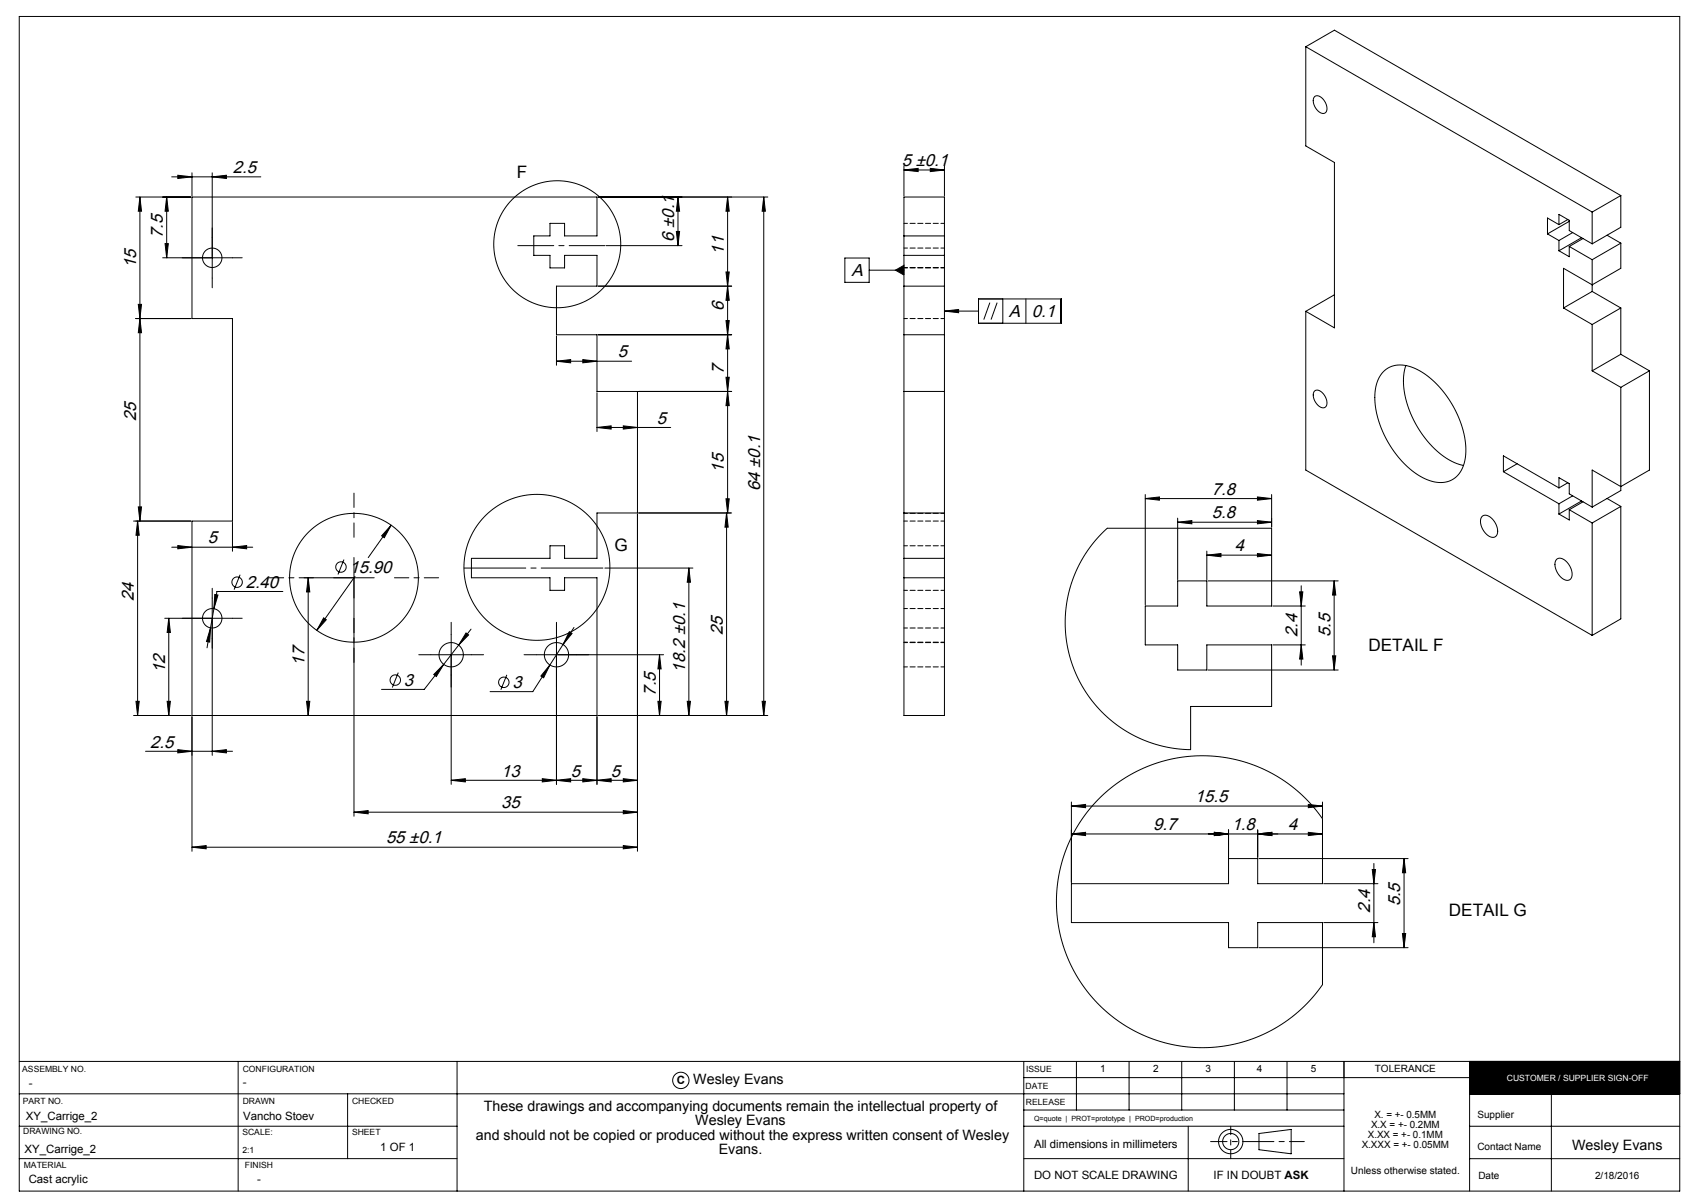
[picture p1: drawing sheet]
<svg xmlns="http://www.w3.org/2000/svg" width="420mm" height="297mm" viewBox="0 0 420 297" stroke-linecap="round" stroke-linejoin="round" font-family="sans-serif">
<g fill="none" stroke="#000" stroke-width=".25">
<path d="M4.8 4.1h410v290h-410zM322.4 11.5v24.5l7.1 4.1v40.8l-7.1-4M322.4 11.5l70.7 40.9M322.4 11.5l7.1-4 70.7 40.8M324.6 23.9a1.94 1.94 0 0 1 2.6 1.3l.3 .7a1.32 1.32 0 0 1-.9 2.1l-1.2-.7-1-1.6a1.84 1.84 0 0 1 .2-1.8zM33.5 48.6h13.6M34.5 48.6l.4 3.5h-.8zM34.5 48.6v80M41.2 48.6l.4 3.5h-.8zM41.2 48.6v15M42.4 43.7h22M43.9 43.3l3.5 .4-3.5 .4z"/>
<path d="M47.4 48.6h100v9.6h-8v-3.1h-3.6v3.1h-4v4.8h4v3.1h3.6v-3.1h8v7.6h-10v12h10v14h10v30h-10v11.2h-8v-3.1h-3.6v3.1h-19.4v4.8h19.4v3.1h3.6v-3.1h8v34h-100v-48h10v-50h-10zM47.4 42.7v5.6M52.4 43.7l3.5-.4v.8zM52.4 42.7v25.9M147.7 48.6h41.9M167 57.1h.8l-.4 3.5zM167.4 48.6v12M167.4 48.6l.4 3.5h-.8zM179.7 48.6l.4 3.5h-.8zM179.7 48.6v78M188.6 48.6v128M188.6 48.6l.4 3.5h-.8z"/>
<path d="M223.2 42l3.5-.4v.8zM223.2 41v7.3M223.2 42h10M223.2 48.6h10v128h-10zM223.2 58.2h10M229.7 41.6l3.5 .4-3.5 .4zM233.2 41v7.3M382.1 57.7l2.8 1.7M384.9 55.5v-2.6l2.6 1.5v2.5l5.6 3.3M384.9 59.4v2.5M384.9 55.5l-2.8-1.7v3.9M387.1 54.2l-2.2 1.3"/>
<path d="M387.5 54.6l-5.4 3.1M388.3 57.4l-3.4 2M390.5 58.7l-5.6 3.2M390.9 58.9l-3.4 1.9M393.1 52.4v7.8M396.8 58.1l3.4 1.9M400.2 48.3v7.8l-7.1 4.1M400.2 48.3l-7.1 4.1M33.5 78.6h13.6M34.1 75.1h.8l-.4 3.5zM34.5 78.6l.4 3.5h-.8zM40.2 63.6h17.2"/>
<path d="M40.8 60.1h.8l-.4 3.5zM147.7 70.6h33M149.7 60.6h18.7M179.3 67.1h.8l-.4 3.5zM179.3 79.1h.8l-.4 3.5zM179.7 70.6l.4 3.5h-.8zM208.6 63.7h6v6h-6zM214.6 66.7h8.6M221.1 66.7l2.1-1.2v2.4zM223.2 70.6h10M223.2 63h10M233.2 76.8l3.5-.4v.8z"/>
<path d="M233.2 76.8h8.4M241.6 73.8h20.4v6h-20.4zM244.4 74.7l-1.5 4.2M246.2 74.7l-1.5 4.2M247.6 73.8v6M253.3 73.8v6M322.4 76.9v39.2l70.7 40.8M329.5 72.8l-7.1 4.1M386.1 76l7 4.1M387.5 60.8v2.6l-2.6-1.5M387.5 60.8l5.6 3.3M393.1 64.1v7.9"/>
<path d="M393.1 72l-7 4M393.1 72l7.1 4M400.2 60v6.2l-7.1 4.1-7-4.1v9.8M400.2 76v11.5M400.2 60l-7.1 4.1M400.2 76l-7.1 4.1M137.4 89.2l3.5-.4v.8zM137.4 82.9v7.3M137.4 89.2h18.6M143.9 88.8l3.5 .4-3.5 .4zM147.4 96.9v9.6M147.7 82.6h33"/>
<path d="M157.7 96.6h23M179.3 93.1h.8l-.4 3.5zM179.7 96.6l.4 3.5h-.8zM179.7 82.6l.4 3.5h-.8zM223.2 96.6h10M223.2 82.6h10M324.6 96.5a1.94 1.94 0 0 1 2.6 1.4l.3 .7a1.32 1.32 0 0 1-.9 2.1l-.6-.2-.7-.6-.9-1.5a1.84 1.84 0 0 1 .2-1.9zM341.6 91.7a6.8 6.8 0 0 1 8.2-.5 24.2 24.2 0 0 1 12.1 21.2 6.6 6.6 0 0 1-5.1 6.6 12 12 0 0 1-9.6-4 24.4 24.4 0 0 1-7.7-18.2 8.2 8.2 0 0 1 2.1-5.1zM347.1 90.2a19 19 0 0 0 2.5 14.6 20 20 0 0 0 11.4 10l.4 .1M393.1 80.1v11.5M393.1 91.6l7.1 4M400.2 95.6v25.5l-7.1 4.1"/>
<path d="M400.2 87.5l-7.1 4.1M400.2 87.5l7.1 4.1M407.3 91.6v24.4l-7.1 4.1-7.1-4.1v9.2M407.3 91.6l-7.1 4M147.4 105.5l3.5-.4v.8zM147.4 105.5h18.2M153.9 105.1l3.5 .4-3.5 .4zM371.2 116.5v-4l13.7 8M371.2 116.5l13.7 7.9M374.6 114.5l-3.4 2M387.1 119.2l-2.2 1.3M33 128.6h14.1"/>
<path d="M34 128.6v48M34 128.6l.4 3.5h-.8zM34.1 125.1h.8l-.4 3.5zM42.4 135.1h20M43.9 134.7l3.5 .4-3.5 .4zM57.4 135.1l3.5-.4v.8zM57.4 128.9v7.2M84.9 138.1l-1.4 3.7M87.4 137.6v63.9M96.6 129.7l-1.7 3.1-.7-.5zM96.6 129.7l-5.7 8M157.4 126.9v83.3"/>
<path d="M179.3 123.1h.8l-.4 3.5zM179.4 126.6v50M179.4 126.6l.4 3.5h-.8zM180.7 126.6h-23M223.2 126.6h10M223.2 137.8h10M272.3 131.5l1.1-1.1h40.6v19.2h-16v-6.2h-7.2v6.2h-8v9.6h8v6.2h7.2v-6.2h16v15.2h-20v10.7l-3-.2-3.1-.5-3.1-.8-2.9-1.1-2.6-1.3-2.7-1.6-2.5-1.9-2.3-2.2-2-2.3-1.7-2.4-1.6-2.7-1.2-2.6-1-3-.8-3.1-.4-3.1-.1-2.9 .2-3.1 .4-2.9 .8-3 1.1-3 1.3-2.6 1.6-2.7 1.9-2.5zM282.8 123.1l3.5-.4v.8zM282.8 122.1v27.2M282.8 123.1h31.2M290.8 128.9l3.5-.4v.8zM290.8 127.9v15.2"/>
<path d="M290.8 128.9h23.2M298 137.1l3.5-.4v.8zM298 136.1v7M298 137.1h16M310.5 136.7l3.5 .4-3.5 .4zM310.5 122.7l3.5 .4-3.5 .4zM310.5 128.5l3.5 .4-3.5 .4zM314 122.1v8M366 127.5a2.19 2.19 0 0 1 2.9 1.2l.8 1.5a1.61 1.61 0 0 1-1.1 2.5l-.9-.3-.9-.7-.7-1-.4-1.1a2.2 2.2 0 0 1 .3-2.1zM384.3 138.1a2.11 2.11 0 0 1 3 1.1l.8 1.7a1.57 1.57 0 0 1-1.2 2.4l-.8-.3-.8-.6-.8-1-.4-1.1a2.29 2.29 0 0 1 .2-2.2zM384.9 120.5v-2.6l2.6 1.5v2.5l5.6 3.3M384.9 124.4v2.5"/>
<path d="M387.5 125.8v2.6l-2.6-1.5M387.5 125.8l5.6 3.3M388.3 122.4l-3.4 2M390.5 123.7l-5.6 3.2M390.9 123.9l-3.4 1.9M393.1 129.1v27.8M396.8 123.1l3.4 1.9M400.2 125v27.8l-7.1 4.1M400.2 125l-7.1 4.1M41.7 152.6l.4 3.5h-.8zM41.7 152.6v24M52 155l-.2 3.5-.8-.1z"/>
<path d="M52.4 147.6v38.9M53 146.8l.8 .1-1 3.4zM57.4 152.6h-16.7M59.3 141.9l-1.5 3.7M69.8 146h-16.2l-2.5 13.9M75.1 142.6h17.3M76.1 142.6l.4 3.5h-.8zM76.1 142.6v34M79.9 152.5l.7 .5-2.4 2.6zM87.6 142.3l-9.4 13.3M111.4 156.6v37M115.1 156.3l.6 .5-2.5 2.5z"/>
<path d="M116.3 155.3l-11.5 14.9h-10.6M137.4 156.6v37M140.6 156l.6 .4-2.2 2.7zM141.7 154.9l-10.1 15.9h-10.6M149.3 140.2h21.8M170.1 140.2v36.4M170.1 140.2l.4 3.5h-.8zM223.2 142.6h10M298.3 143.4h32.1M314.3 149.6h8M314.3 159.2h8M320.9 146.1h.8l-.4 3.5z"/>
<path d="M321.3 144.6v19.6M321.3 159.2l.4 3.5h-.8zM329.4 143.4l.4 3.5h-.8zM329.4 143.4v22M33 176.6h14.1M33.6 173.1h.8l-.4 3.5zM41.3 173.1h.8l-.4 3.5zM47.4 176.9v33.3M75.7 173.1h.8l-.4 3.5zM98.3 166.1l-1.4 3.6M106.4 161.6h10M109.6 164l-1.9 3-.6-.5z"/>
<path d="M125.1 166.6l-1.4 3.7M135.8 164.2l-1.6 3.1-.6-.4zM147.4 176.9v16.7M147.7 176.6h41.9M162.4 173.1h.8l-.4 3.5zM162.8 161.6l.4 3.5h-.8zM162.8 161.6v15M163.8 161.6h-31.4M169.7 173.1h.8l-.4 3.5zM179 173.1h.8l-.4 3.5zM188.2 173.1h.8l-.4 3.5zM298.3 165.4h32.1"/>
<path d="M329 161.9h.8l-.4 3.5zM35.9 185.5h21.5M43.9 185.1l3.5 .4-3.5 .4zM52.4 185.5l3.5-.4v.8zM111.4 192.6l3.5-.4v.8zM133.9 192.2l3.5 .4-3.5 .4zM137.4 192.6l3.5-.4v.8zM143.9 192.2l3.5 .4-3.5 .4zM147.4 192.6l3.5-.4v.8zM153.9 192.2l3.5 .4-3.5 .4zM157.4 192.6h-46M264.5 199l3.5-.4v.8z"/>
<path d="M264.5 198v19.9M264.5 199h62M271.4 197.1l2.7-2.4 2.9-2.1 2.8-1.7 3.3-1.6 3.4-1.2 3.2-.8 3.6-.5 3.6-.2 3.6 .2 3.6 .5 3.4 .9 3.2 1.1 3 1.5 3.1 1.8 2.7 2 2.7 2.4 2.3 2.5 2 2.6v16.1h-16v-6.2h-7.2v6.2h-38.8v9.6h38.8v6.2h7.2v-6.2h16v15.3l-1.9 2.6-2.1 2.3-2.7 2.4-2.9 2.2-2.9 1.7-3.2 1.6-3.4 1.2-3.5 .9-3.6 .5-3.3 .2-3.4-.2-3.5-.5-3.5-.9-3.4-1.2-3.3-1.5-3.1-1.8-2.7-2-2.6-2.4-2.3-2.5-2.2-2.9-1.8-3.1-1.6-3.2-1.2-3.4-.9-3.5-.5-3.3-.2-3.6 .2-3.6 .6-3.6 .8-3.5 1.2-3.1 1.5-3.3 1.9-3.1 2-2.7zM323 198.6l3.5 .4-3.5 .4zM326.5 198v3.8M47.4 209.2l3.5-.4v.8zM47.4 209.2h110M87.4 200.5l3.5-.4v.8zM87.4 200.5h70M153.9 208.8l3.5 .4-3.5 .4zM153.9 200.1l3.5 .4-3.5 .4zM264.5 205.9l3.5-.4v.8z"/>
<path d="M264.5 205.9h62M299.8 205.5l3.5 .4-3.5 .4zM303.3 204.9v6.8M310.5 204.9v6.8M310.5 205.9l3.5-.4v.8zM310.8 212h36.9M323 205.5l3.5 .4-3.5 .4zM326.8 218.2h13.4M338.8 214.7h.8l-.4 3.5zM339.2 213.2v19.6M346.7 212v22M346.7 212l.4 3.5h-.8z"/>
<path d="M310.8 234h36.9M326.8 227.8h13.4M339.2 227.8l.4 3.5h-.8zM346.3 230.5h.8l-.4 3.5zM4.8 270h327M4.8 278h108.1M4.8 262h410M58.8 262v32.1M85.8 270v16M112.9 262v32.1M252.8 278h79M252.8 262v32.1"/>
<path d="M252.8 274h79M252.8 266h110.1M265.8 262v12M278.8 262v12M291.8 262v12M293.4 278v16.1M304.8 262v12M310.9 279.8l7.9-1v6.1l-7.9-1.1zM317.8 262v12M331.8 262v32.1M362.9 270.1h51.9M362.9 278.1h51.9"/>
<path d="M362.9 262v32.1M383.1 270.1v24M4.8 286h108.1M252.8 286h79M362.9 286.1h51.9"/>
<circle cx="52.4" cy="63.6" r="2.4"/>
<circle cx="137.6" cy="60.3" r="15.7"/>
<circle cx="84.2" cy="140" r="1.29"/>
<circle cx="52.4" cy="152.6" r="2.4"/>
<circle cx="58.5" cy="143.7" r="1.29"/>
<circle cx="87.4" cy="142.6" r="15.9"/>
<circle cx="132.6" cy="140.1" r="18"/>
<circle cx="97.6" cy="167.9" r="1.29"/>
<circle cx="111.4" cy="161.6" r="3"/>
<circle cx="124.4" cy="168.5" r="1.29"/>
<circle cx="137.4" cy="161.6" r="3"/>
<circle cx="168.1" cy="266.7" r="2.02"/>
<circle cx="303.9" cy="281.8" r="3"/>
<circle cx="303.9" cy="281.8" r="2"/>
</g>
<path d="M310.9 281.8h-12" fill="none" stroke="#000" stroke-width=".25" stroke-dasharray="15.2 1.3 1.3 1.3" stroke-dashoffset="11.2"/>
<path d="M310.9 281.8h11.1" fill="none" stroke="#000" stroke-width=".25" stroke-dasharray="15.2 1.3 1.3 1.3" stroke-dashoffset="11.6"/>
<path d="M303.9 278v8" fill="none" stroke="#000" stroke-width=".25" stroke-dasharray="15.2 1.3 1.3 1.3" stroke-dashoffset="13.1"/>
<path d="M362.9 262h51.9v8.4h-51.9z" fill-rule="evenodd" fill="#000"/>
<path d="M87.4 132.6v-10.9M77.4 142.6h-10.9M87.4 152.6v10.9M97.4 142.6h10.9" fill="none" stroke="#000" stroke-width=".25" stroke-dasharray="15.2 1.3 1.3 1.3" stroke-dashoffset="11.7"/>
<g fill="none" stroke="#000" stroke-width=".25" stroke-dasharray="15.2 1.3 1.3 1.3">
<path d="M52.4 58.6v-2.4M47.4 63.6h-2.4M52.4 68.6v2.4M57.4 63.6h2.4M47.4 152.6h-2.4M52.4 147.6v-2.4M52.4 157.6v2.4M57.4 152.6h2.4M111.4 156.6v-3M137.4 156.6v-3M106.4 161.6h-3M111.4 166.6v3"/>
<path d="M116.4 161.6h3M132.4 161.6h-3M137.4 166.6v3M142.4 161.6h3"/>
</g>
<path d="M149 140.2h-34.6" fill="none" stroke="#000" stroke-width=".25" stroke-dasharray="15.2 1.3 1.3 1.3" stroke-dashoffset="-.2"/>
<path d="M149.4 60.6h-21.5" fill="none" stroke="#000" stroke-width=".25" stroke-dasharray="15.2 1.3 1.3 1.3" stroke-dashoffset="6.4"/>
<g fill="#000">
<path d="M233.2 76.8l3.5-.4v.8zM221.1 66.7l2.1 1.2v-2.4z"/>
<path d="M137.4 89.2l3.5-.4v.8zM143.9 88.8l3.5 .4-3.5 .4z"/>
<path d="M179.7 96.6l.4 3.5h-.8zM179.3 123.1h.8l-.4 3.5zM179.7 82.6l.4 3.5h-.8zM179.3 93.1h.8l-.4 3.5zM179.7 70.6l.4 3.5h-.8zM179.3 79.1h.8l-.4 3.5zM41.7 152.6l.4 3.5h-.8zM41.3 173.1h.8l-.4 3.5zM170.1 140.2l.4 3.5h-.8zM169.7 173.1h.8l-.4 3.5zM188.6 48.6l.4 3.5h-.8zM188.2 173.1h.8l-.4 3.5zM320.9 146.1h.8l-.4 3.5zM321.3 159.2l.4 3.5h-.8zM329.4 143.4l.4 3.5h-.8zM329 161.9h.8l-.4 3.5zM346.7 212l.4 3.5h-.8zM346.3 230.5h.8l-.4 3.5z"/>
<path d="M115.1 156.3l-1.9 3 2.5-2.5zM109.6 164l-2.5 2.5 .6 .5zM140.6 156l-1.6 3.1 2.2-2.7zM135.8 164.2l-2.2 2.7 .6 .4zM52 155l-1 3.4 .8 .1zM53 146.8l-.2 3.5 1-3.4zM79.9 152.5l-1.7 3.1 2.4-2.6zM96.6 129.7l-2.4 2.6 .7 .5zM147.4 105.5l3.5-.4v.8zM153.9 105.1l3.5 .4-3.5 .4zM43.9 134.7l3.5 .4-3.5 .4zM57.4 135.1l3.5-.4v.8zM298 137.1l3.5-.4v.8zM310.5 136.7l3.5 .4-3.5 .4zM282.8 123.1l3.5-.4v.8zM310.5 122.7l3.5 .4-3.5 .4zM299.8 205.5l3.5 .4-3.5 .4zM310.5 205.9l3.5-.4v.8zM264.5 205.9l3.5-.4v.8zM299.8 205.5l3.5 .4-3.5 .4z"/>
<path d="M33.6 173.1h.8l-.4 3.5zM34 128.6l.4 3.5h-.8z"/>
<path d="M162.4 173.1h.8l-.4 3.5zM162.8 161.6l.4 3.5h-.8zM75.7 173.1h.8l-.4 3.5zM76.1 142.6l.4 3.5h-.8zM179 173.1h.8l-.4 3.5zM179.4 126.6l.4 3.5h-.8zM179.3 67.1h.8l-.4 3.5zM179.7 48.6l.4 3.5h-.8zM40.8 60.1h.8l-.4 3.5zM41.2 48.6l.4 3.5h-.8zM34.1 75.1h.8l-.4 3.5zM34.5 48.6l.4 3.5h-.8zM34.1 125.1h.8l-.4 3.5zM34.5 78.6l.4 3.5h-.8zM167 57.1h.8l-.4 3.5zM167.4 48.6l.4 3.5h-.8zM339.2 227.8l.4 3.5h-.8zM338.8 214.7h.8l-.4 3.5z"/>
<path d="M52.4 185.5l3.5-.4v.8zM43.9 185.1l3.5 .4-3.5 .4z"/>
<path d="M133.9 192.2l3.5 .4-3.5 .4zM111.4 192.6l3.5-.4v.8zM52.4 43.7l3.5-.4v.8zM43.9 43.3l3.5 .4-3.5 .4zM229.7 41.6l3.5 .4-3.5 .4zM223.2 42l3.5-.4v.8zM310.5 128.5l3.5 .4-3.5 .4zM290.8 128.9l3.5-.4v.8z"/>
<path d="M147.4 192.6l3.5-.4v.8zM153.9 192.2l3.5 .4-3.5 .4z"/>
<path d="M143.9 192.2l3.5 .4-3.5 .4zM137.4 192.6l3.5-.4v.8z"/>
<path d="M264.5 199l3.5-.4v.8zM323 198.6l3.5 .4-3.5 .4z"/>
<path d="M47.4 209.2l3.5-.4v.8zM153.9 208.8l3.5 .4-3.5 .4z"/>
<path d="M153.9 200.1l3.5 .4-3.5 .4zM87.4 200.5l3.5-.4v.8z"/>
<path d="M323 205.5l3.5 .4-3.5 .4zM310.5 205.9l3.5-.4v.8z"/>
</g>
<g fill="none" stroke="#000" stroke-width=".25" stroke-dasharray="1.3 .6" stroke-dashoffset=".4">
<path d="M223.2 55.1h10M223.2 66.1h10M223.2 66h10M233.2 78.6h-10M233.2 61.2h-10M223.2 134.7h10M233.2 128.6h-10M233.2 126.7h-10M223.2 145.7h10M223.2 158.5h10M223.2 155h10M233.2 158.6h-10"/>
<path d="M233.2 150.2h-10M223.2 164.6h10"/>
</g>
<g font-size="4.3">
<text x="222.7" y="41">5 ±0.1</text>
<text x="57.5" y="42.7">2.5</text>
<text x="40.2" y="58.7" transform="rotate(-90 40.2 58.7)">7.5</text>
<text x="166.5" y="59.7" transform="rotate(-90 166.5 59.7)">6 ±0.1</text>
<text x="178.7" y="62.9" transform="rotate(-90 178.7 62.9)">11</text>
<text x="33.6" y="66.1" transform="rotate(-90 33.6 66.1)">15</text>
<text x="210.2" y="68.1">A</text>
<text x="178.7" y="76.7" transform="rotate(-90 178.7 76.7)">6</text>
<text x="249.1" y="78.2">A</text>
<text x="254.8" y="78.2">0.1</text>
<text x="152.5" y="88.3">5</text>
<text x="178.7" y="92.3" transform="rotate(-90 178.7 92.3)">7</text>
<text x="33.6" y="104" transform="rotate(-90 33.6 104)">25</text>
<text x="162.2" y="104.6">5</text>
<text x="178.7" y="116.7" transform="rotate(-90 178.7 116.7)">15</text>
<text x="187.7" y="121.2" transform="rotate(-90 187.7 121.2)">64 ±0.1</text>
<text x="299.2" y="122.2">7.8</text>
<text x="299.2" y="128">5.8</text>
<text x="51.3" y="134.2">5</text>
<text x="304.9" y="136.1">4</text>
<text x="86.3" y="141.3">15.90</text>
<text x="33.1" y="148.3" transform="rotate(-90 33.1 148.3)">24</text>
<text x="60.7" y="145.1">2.40</text>
<text x="178.5" y="156.8" transform="rotate(-90 178.5 156.8)">25</text>
<text x="320.4" y="157.2" transform="rotate(-90 320.4 157.2)">2.4</text>
<text x="328.5" y="157.2" transform="rotate(-90 328.5 157.2)">5.5</text>
<text x="40.7" y="166.2" transform="rotate(-90 40.7 166.2)">12</text>
<text x="75.2" y="164.4" transform="rotate(-90 75.2 164.4)">17</text>
<text x="169.2" y="166" transform="rotate(-90 169.2 166)">18.2 ±0.1</text>
<text x="99.7" y="169.3">3</text>
<text x="126.5" y="169.8">3</text>
<text x="161.9" y="171.8" transform="rotate(-90 161.9 171.8)">7.5</text>
<text x="37.1" y="184.6">2.5</text>
<text x="123.8" y="191.7">13</text>
<text x="141" y="191.7">5</text>
<text x="150.8" y="191.7">5</text>
<text x="123.8" y="199.6">35</text>
<text x="295" y="198.1">15.5</text>
<text x="95.3" y="208.2">55 ±0.1</text>
<text x="284.7" y="205">9.7</text>
<text x="304.1" y="205">1.8</text>
<text x="318.1" y="205">4</text>
<text x="338.3" y="225.3" transform="rotate(-90 338.3 225.3)">2.4</text>
<text x="345.8" y="223.8" transform="rotate(-90 345.8 223.8)">5.5</text>
</g>
<g font-size="4.2">
<text x="127.6" y="44.1">F</text>
<text x="151.7" y="136">G</text>
<text x="337.9" y="160.6">DETAIL F</text>
<text x="357.7" y="226">DETAIL G</text>
</g>
<g font-size="3.5">
<text x="171.2" y="267.7">Wesley Evans</text>
<text x="119.4" y="274.3">These drawings and accompanying documents remain the intellectual property of</text>
<text x="117.5" y="281.4">and should not be copied or produced without the express written consent of Wesley</text>
<text x="171.7" y="277.9">Wesley Evans</text>
<text x="177.5" y="284.9">Evans.</text>
<text x="388.2" y="283.9">Wesley Evans</text>
</g>
<g font-size="2.8">
<text x="7.1" y="268.3">-</text>
<text x="60" y="268.1">-</text>
<text x="167.1" y="267.6">C</text>
<text x="6.4" y="276.5">XY_Carrige_2</text>
<text x="60" y="276.5">Vancho Stoev</text>
<text x="6.1" y="284.5">XY_Carrige_2</text>
<text x="93.9" y="284.1">1 OF 1</text>
<text x="255.3" y="283.4">All dimensions in millimeters</text>
<text x="7.1" y="292.2">Cast acrylic</text>
<text x="63.5" y="292.2">-</text>
<text x="255.3" y="291.1">DO NOT SCALE DRAWING</text>
<text x="299.6" y="291.1">IF IN DOUBT ASK</text>
</g>
<g font-size="2.5">
<text x="271.6" y="264.8">1</text>
<text x="284.7" y="264.8">2</text>
<text x="297.6" y="264.8">3</text>
<text x="310.3" y="264.8">4</text>
<text x="323.7" y="264.8">5</text>
<text x="339.5" y="264.8">TOLERANCE</text>
<text x="339.4" y="276">X. = +- 0.5MM</text>
<text x="364.8" y="276">Supplier</text>
<text x="337.7" y="280.9">X.XX = +- 0.1MM</text>
<text x="338.5" y="278.4">X.X = +- 0.2MM</text>
<text x="336.2" y="283.4">X.XXX = +- 0.05MM</text>
<text x="364.8" y="283.9">Contact Name</text>
<text x="333.6" y="290">Unless otherwise stated.</text>
<text x="365" y="291.1">Date</text>
<text x="393.8" y="291.1">2/18/2016</text>
</g>
<g font-size="2.1">
<text x="5.5" y="264.6">ASSEMBLY NO.</text>
<text x="59.9" y="264.6">CONFIGURATION</text>
<text x="253.3" y="268.8">DATE</text>
<text x="253.4" y="264.8">ISSUE</text>
<text x="5.6" y="272.5">PART NO.</text>
<text x="59.9" y="272.6">DRAWN</text>
<text x="86.9" y="272.6">CHECKED</text>
<text x="253.3" y="272.8">RELEASE</text>
<text x="5.7" y="280.1">DRAWING NO.</text>
<text x="59.9" y="280.3">SCALE:</text>
<text x="86.9" y="280.3">SHEET</text>
<text x="59.9" y="284.5">2:1</text>
<text x="5.9" y="288.5">MATERIAL</text>
<text x="60.5" y="288.5">FINISH</text>
</g>
<text font-size="2.1" fill="#fff" x="372.1" y="266.9">CUSTOMER / SUPPLIER SIGN-OFF</text>
<text font-size="1.8" x="255.3" y="276.6">Q=quote | PROT=prototype | PROD=production</text>
</svg>
